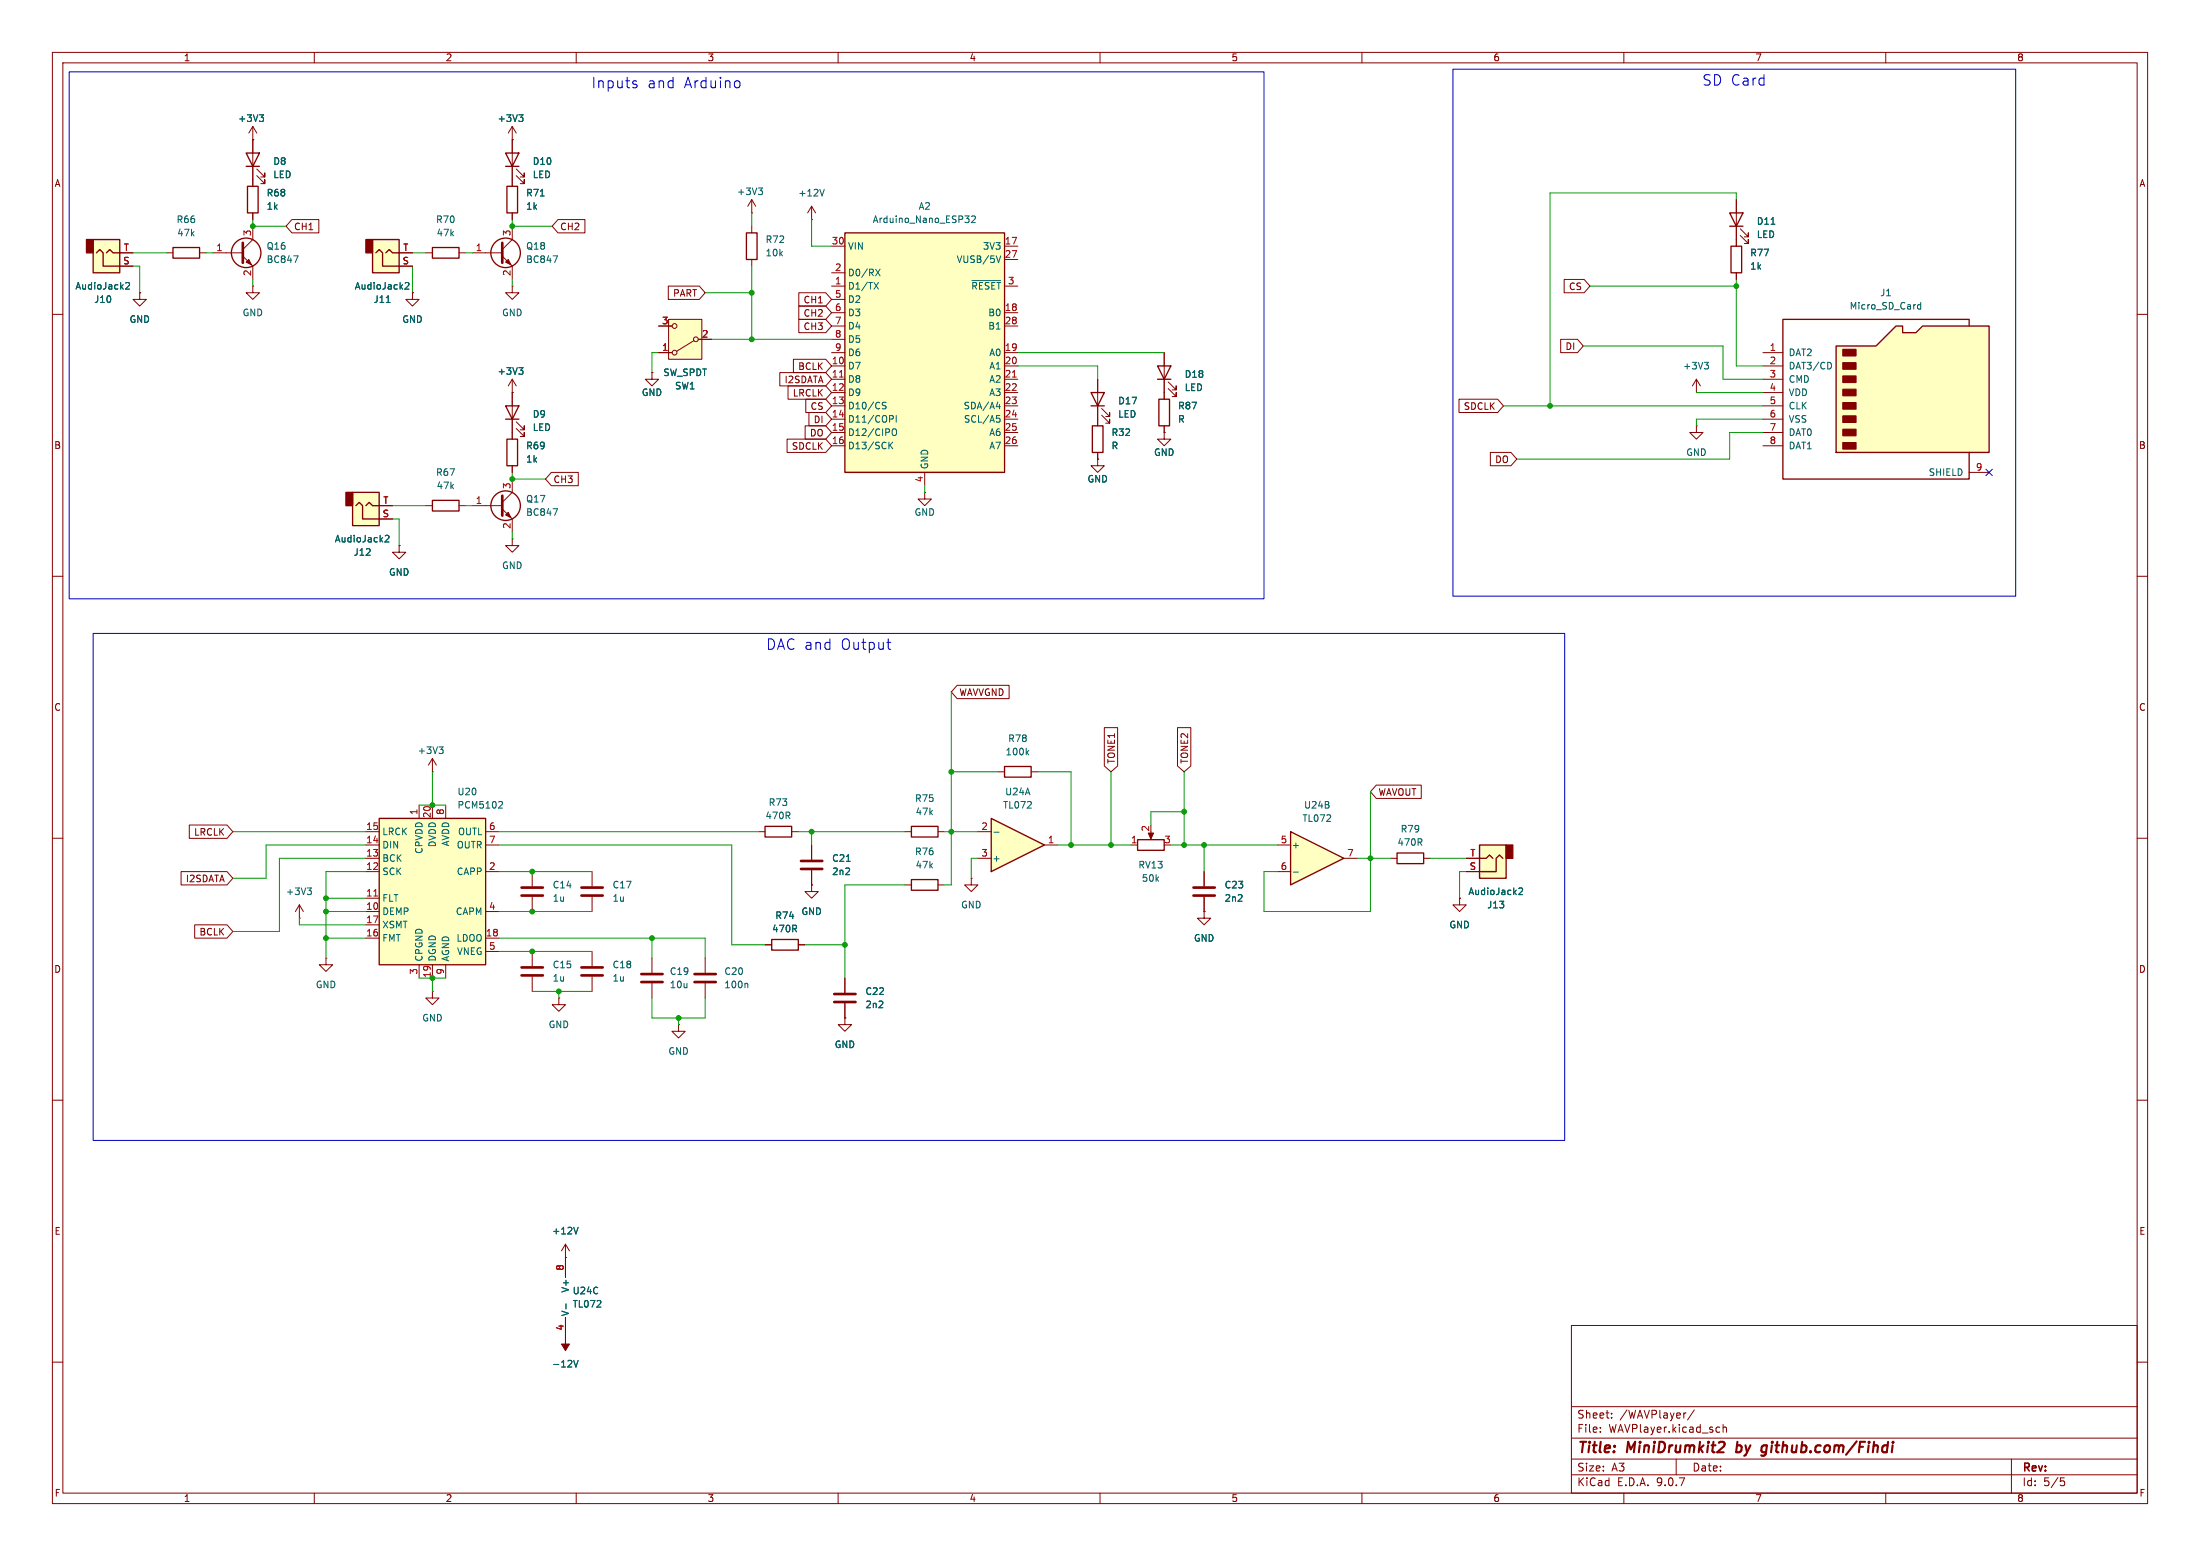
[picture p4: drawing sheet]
<svg xmlns="http://www.w3.org/2000/svg" width="420mm" height="297mm" viewBox="0 0 420 297" stroke-linecap="round" stroke-linejoin="round" font-family="sans-serif">
<g fill="none" stroke="#840000" stroke-width=".19">
<path d="M10 10h400v277h-400zM12 12h396v273h-396zM60 10v2M110 10v2M160 10v2M210 10v2M260 10v2M310 10v2M360 10v2M10 60h2M408 60h2M10 110h2"/>
<path d="M408 110h2M10 160h2M408 160h2M10 210h2M408 210h2M300 253h108v32h-108zM10 260h2M300 278.5h108M300 274.5h108M300 268.5h108M305.5 273.2v.2M305.5 272.5v.1"/>
<path d="M307.7 270.5v.2M307.7 269.8v.1M320 278.5v3M321.7 269.7h.2M323.4 269.1l-1.2 1.9M328.2 272.4l.1 .1M328.3 273.3l-.1 .1M328.9 271.9v1.5M328.9 272.5l.3-.1 .3 .1 .1 .9M384 278.5v6.5M408 260h2M60 285v2"/>
<path d="M110 285v2M160 285v2M210 285v2M260 285v2M300 281.5h108M310 285v2M360 285v2M393.4 282.1h.7M393.5 282.7h.4l.3 .2-.2 .6-.5 .1"/>
</g>
<path d="M331.4 277.1l.2 .1M331.7 275.2l-.3 2M336.7 275.9h.4M337.1 277.5l-.4 .4M337.2 277.1l-.6 .1" fill="none" stroke="#840000" stroke-width=".4"/>
<path d="M67.3 94h5.1v6.3h-5.1z" fill="#ffffc2"/>
<path d="M66 94h1.3v2.5h-1.3z" fill="#840000" stroke="#840000" stroke-width=".25"/>
<path d="M47.2 35.6h2.1v5h-2.1zM67.3 94h5.1v6.3h-5.1zM67.9 96.5l.7-.6 .6 .6v2.6h3.2M69.8 96.5l.7-.6 .6 .6h1.3M82.5 95.5h5.1v2h-5.1z" fill="none" stroke="#840000" stroke-width=".25"/>
<g fill="none" stroke="#840000" stroke-width=".19">
<path d="M48.3 26.7h.1M48.3 24.1v2.6M48.3 34.3v1.3M48.3 24.1l-.8 1.3M48.3 24.1l.7 1.3M26.7 55.9v1.3h1.2l-1.2 1.2-1.3-1.2h1.3M26.7 55.9h.1M48.3 40.6v1.3M72.4 99.1h2.5M72.4 96.5h2.5M81.3 96.5h1.2M87.6 96.5h1.3"/>
<path d="M82.5 189.2v1.3h1.3l-1.3 1.3-1.2-1.3h1.2M82.5 189.2h.1M113 181.6v2.8M113 186.4v2.8M107.9 237.5v6.3M107.9 237.5l-.7 1.3M107.9 237.5l.8 1.3M107.9 240h.1M107.9 251.5v3.8"/>
</g>
<path d="M49.5 21.9h.8l-.4 .5M50.1 22.4l.2 .2v.3l-.2 .3M73.5 102.3l.5-.1 .3 .3-.8 .9h.8M110.4 234.3l-.5 1.2M108 248.9v.9M109.5 259.7l.4 1.2 .5-1.2" fill="none" stroke="#006464" stroke-width=".19"/>
<path d="M107.9 255.3v1.2h.8l-.8 1.3-.7-1.3h.7z" fill="#840000" stroke="#840000" stroke-width=".19"/>
<path d="M111 184.7h4.1M111 186.2h4.1" fill="none" stroke="#840000" stroke-width=".51"/>
<path d="M17.8 45.7h5.1v6.4h-5.1z" fill="#ffffc2"/>
<path d="M16.5 45.7h1.3v2.6h-1.3z" fill="#840000" stroke="#840000" stroke-width=".25"/>
<path d="M17.8 45.7h5.1v6.4h-5.1zM18.4 48.3l.6-.7 .7 .7v2.5h3.2M20.3 48.3l.7-.7 .6 .7h1.3M33 47.2h5.1v2.1h-5.1zM146 157.7h5.1v2.1h-5.1z" fill="none" stroke="#840000" stroke-width=".25"/>
<g fill="none" stroke="#840000" stroke-width=".19">
<path d="M22.9 50.8h2.5M22.9 48.3h2.5M31.7 48.3h1.3M38.1 48.3h1.3M78.7 55.9v1.3h1.3l-1.3 1.2-1.2-1.2h1.2M78.7 55.9h.1M97.8 54.6v1.3h1.3l-1.3 1.3-1.3-1.3h1.3M97.8 54.6h.1M124.5 71.1v1.3h1.2l-1.2 1.3-1.3-1.3h1.3M124.5 71.1h.1M176.5 94v1.3h1.3l-1.3 1.2-1.2-1.2h1.2M176.5 94h.1"/>
<path d="M144.8 158.8h1.2M151.1 158.8h1.3M57.1 175.3h.1M57.1 172.7l-.7 1.3M57.1 172.7l.8 1.3M57.1 172.7v2.6M154.9 168.9v1.3h1.3l-1.3 1.3-1.2-1.3h1.2M154.9 168.9h.1M154.9 161.3v2.8M154.9 166.1v2.8M62.2 182.9v1.3h1.3l-1.3 1.2-1.2-1.2h1.2M62.2 182.9h.1"/>
<path d="M101.6 181.6v2.8M101.6 186.4v2.8M106.7 190.5v1.3h1.2l-1.2 1.2-1.3-1.2h1.3M106.7 190.5h.1M124.5 182.9v2.8M124.5 187.7v2.8M134.6 182.9v2.8M134.6 187.7v2.8"/>
</g>
<path d="M24 54l.5-.1 .2 .4-.8 .9h.8M58.7 169.5h.7l-.4 .5M59.2 170l.2 .2v.3l-.2 .3M161.6 164.4h.7M142.6 187.7l.2 .2v.6" fill="none" stroke="#006464" stroke-width=".19"/>
<path d="M152.9 164.3h4.1M152.9 165.9h4.1M99.6 184.7h4M99.6 186.2h4M122.4 185.9h4.1M122.4 187.5h4.1M132.6 185.9h4.1M132.6 187.5h4.1" fill="none" stroke="#840000" stroke-width=".51"/>
<path d="M127.6 61h6.4v7.6h-6.4z" fill="#ffffc2"/>
<g fill="none" stroke="#840000" stroke-width=".19">
<path d="M125.7 67.3h2.6M125.7 62.2h2.6M127.6 61h6.4v7.6h-6.4zM132.5 65l-3.3 2.1M133.3 64.8h2.6M82.5 147.3h.1M82.5 144.8l-.7 1.3M82.5 144.8l.8 1.3M82.5 144.8v2.5"/>
<circle cx="128.8" cy="67.3" r=".46"/>
<circle cx="128.8" cy="62.2" r=".46"/>
<circle cx="132.8" cy="64.8" r=".46"/>
</g>
<path d="M83.8 142.6h.8l-.4 .4M84.4 143l.2 .3v.3l-.2 .2" fill="none" stroke="#006464" stroke-width=".19"/>
<path d="M72.4 156.2h20.3v28h-20.3z" fill="#ffffc2"/>
<path d="M221 69.9h2.5l-1.3 2.5zM221 72.4h2.5M72.4 156.2h20.3v28h-20.3z" fill="none" stroke="#840000" stroke-width=".25"/>
<g fill="none" stroke="#840000" stroke-width=".19">
<path d="M222.2 67.3v7.6M223 74.2l1.5 1.5v-.8v.8h-.7M223 72.9l1.5 1.5v-.7v.7h-.7M69.8 158.8h2.6M80 153.7v2.5M82.5 153.7v2.5M85.1 153.7v2.5M92.7 158.8h2.5M69.8 161.3h2.6M69.8 163.8h2.6M69.8 166.4h2.6M69.8 171.5h2.6"/>
<path d="M69.8 174h2.6M69.8 176.5h2.6M69.8 179.1h2.6M92.7 161.3h2.5M92.7 166.4h2.5M92.7 174h2.5M92.7 179.1h2.5M80 184.2v2.5M82.5 184.2v2.5M85.1 184.2v2.5M92.7 181.6h2.5M129.5 195.6v1.3h1.3l-1.3 1.2-1.2-1.2h1.2"/>
<path d="M129.5 195.6h.1M161.3 194.3v1.3h1.3l-1.3 1.3-1.3-1.3h1.3M161.3 194.3h.1"/>
</g>
<path d="M71.4 171h.7" fill="none" stroke="#a90000" stroke-width=".19"/>
<path d="M95.4 153h.4l.1 .3-.8 .9h.8" fill="none" stroke="#006464" stroke-width=".19"/>
<path d="M189.2 156.2l10.2 5.1-10.2 5.1z" fill="#ffffc2"/>
<path d="M82.5 47.2h5.1v2.1h-5.1zM174 157.7h5.1v2.1h-5.1zM189.2 156.2l10.2 5.1-10.2 5.1zM147.3 179.3h5.1v2.1h-5.1zM174 167.9h5.1v2h-5.1z" fill="none" stroke="#840000" stroke-width=".25"/>
<g fill="none" stroke="#840000" stroke-width=".19">
<path d="M81.3 48.3h1.2M87.6 48.3h1.3M172.7 158.8h1.3M179.1 158.8h1.2M186.7 158.8h2.5M172.7 168.9h1.3M179.1 168.9h1.2M185.4 167.6v1.3h1.3l-1.3 1.3-1.3-1.3h1.3M185.4 167.6h.1M186.7 163.8h2.5M199.4 161.3h2.5M229.9 174v1.3h1.2l-1.2 1.2-1.3-1.2h1.3"/>
<path d="M229.9 174h.1M229.9 166.4v2.8M229.9 171.2v2.8M146 180.3h1.3M152.4 180.3h1.3M161.3 186.7v2.8M161.3 191.5v2.8"/>
</g>
<path d="M189.8 158.8h.9" fill="none" stroke="#006464" stroke-width=".19"/>
<path d="M227.8 169.4h4.1M227.8 170.9h4.1M159.3 189.7h4M159.3 191.3h4" fill="none" stroke="#840000" stroke-width=".51"/>
<path d="M246.4 158.8l10.1 5-10.1 5.1z" fill="#ffffc2"/>
<path d="M246.4 158.8l10.1 5-10.1 5.1zM217.2 160.3h5v2h-5z" fill="none" stroke="#840000" stroke-width=".25"/>
<path d="M219.7 158.8v1M215.9 161.3h1.3M243.8 161.3h2.6M243.8 166.4h2.6M256.5 163.8h2.6M278.6 171.5v1.2h-1.2l1.2 1.3 1.3-1.3h-1.3M278.6 171.5h.1" fill="none" stroke="#840000" stroke-width=".19"/>
<path d="M246.9 166.5h1" fill="none" stroke="#006464" stroke-width=".19"/>
<path d="M219.2 159h1l-.5 1.1z" fill="#840000" stroke="#840000" stroke-width=".19"/>
<path d="M71.1 45.7h5.1v6.4h-5.1z" fill="#ffffc2"/>
<path d="M69.8 45.7h1.3v2.6h-1.3z" fill="#840000" stroke="#840000" stroke-width=".25"/>
<path d="M71.1 45.7h5.1v6.4h-5.1zM71.8 48.3l.6-.7 .6 .7v2.5h3.2M73.7 48.3l.6-.7 .6 .7h1.3" fill="none" stroke="#840000" stroke-width=".25"/>
<path d="M97.8 26.7h.1M97.8 24.1l-.8 1.3M97.8 24.1l.8 1.3M97.8 24.1v2.6M76.2 50.8h2.5M76.2 48.3h2.5" fill="none" stroke="#840000" stroke-width=".19"/>
<path d="M99 21.9h.8l-.4 .5M99.6 22.4l.2 .2v.3l-.2 .3M73.8 57.7h.7M77.3 54l.5-.1 .3 .4-.8 .9h.8" fill="none" stroke="#006464" stroke-width=".19"/>
<path d="M282.4 161.3h5.1v6.3h-5.1z" fill="#ffffc2"/>
<path d="M287.5 161.3h1.3v2.5h-1.3z" fill="#840000" stroke="#840000" stroke-width=".25"/>
<g fill="none" stroke="#840000" stroke-width=".25">
<path d="M47 29.2h2.5l-1.2 2.6zM47 31.8h2.5M96.5 29.2h2.6l-1.3 2.6zM96.5 31.8h2.6M96.8 35.6h2v5h-2zM96.5 77.5h2.6l-1.3 2.5zM208.3 74.9h2.5l-1.3 2.6zM208.3 77.5h2.5M221.2 76.2h2.1v5.1h-2.1zM96.5 80h2.6M96.8 83.8h2v5.1h-2zM208.5 81.3h2.1v5.1h-2.1z"/>
<path d="M282.4 161.3h5.1v6.3h-5.1zM282.4 163.8h1.3l.7-.6 .6 .6M286.9 163.8l-.6-.6-.7 .6v2.6h-3.2"/>
<circle cx="47" cy="48.3" r="2.82"/>
<circle cx="96.5" cy="48.3" r="2.82"/>
<circle cx="96.5" cy="96.5" r="2.82"/>
</g>
<g fill="none" stroke="#840000" stroke-width=".19">
<path d="M48.3 26.7v7.6M49 33.5l1.5 1.6v-.8v.8h-.7M49 32.3l1.5 1.5v-.8v.8h-.7M97.8 26.7v8.9M98.6 33.5l1.5 1.6v-.8v.8h-.8M98.6 32.3l1.5 1.5v-.8v.8h-.8M40.6 48.3h5.8M46.4 48.9l1.9 1.9v2.5M48.3 54.6v1.3h1.2l-1.2 1.3-1.3-1.3h1.3M48.3 54.6h.1M48.3 43.2v2.5l-1.9 1.9M90.2 48.3h5.7"/>
<path d="M95.9 48.9l1.9 1.9v2.5M97.8 43.2v2.5l-1.9 1.9M97.8 40.6v1.3M97.8 74.9h.1M97.8 72.4v11.4M97.8 72.4l-.8 1.3M97.8 72.4l.8 1.3M209.5 72.4v8.9M210.3 79.2l1.5 1.6v-.8v.8h-.7M210.3 78l1.5 1.5v-.8v.8h-.7M222.2 74.9v1.3M90.2 96.5h5.7"/>
<path d="M95.9 97.2l1.9 1.9v2.5M97.8 88.9v1.3M97.8 91.4v2.6l-1.9 1.9M98.6 81.8l1.5 1.5v-.7v.7h-.8M98.6 80.5l1.5 1.5v-.7v.7h-.8M209.5 87.6v1.3h1.3l-1.3 1.3-1.2-1.3h1.2M209.5 87.6h.1M209.5 86.4v1.2M222.2 82.6v1.2h1.3l-1.3 1.3-1.2-1.3h1.2M222.2 82.6h.1M222.2 81.3v1.3M323.8 81.3v1.3h1.3l-1.3 1.2-1.2-1.2h1.2"/>
<path d="M323.8 81.3h.1M76.2 104.1v1.3h1.3l-1.3 1.3-1.3-1.3h1.3M76.2 104.1h.1M97.8 102.9v1.2h1.3l-1.3 1.3-1.3-1.3h1.3M97.8 102.9h.1M279.9 166.4h2.5M279.9 163.8h2.5"/>
</g>
<path d="M103.2 37.4h.7M56.1 48.8h.8l-.5 1.3M105.6 48.8h.8l-.5 1.3M99 70.2h.8l-.4 .5M99.6 70.7l.2 .2v.3l-.2 .2M105.6 97.1h.8l-.5 1.3M289.9 169.6l.5-.1 .3 .4-.8 .9h.8" fill="none" stroke="#006464" stroke-width=".19"/>
<path d="M46.4 46.4v3.8M95.9 46.4v3.8M95.9 94.6v3.8" fill="none" stroke="#840000" stroke-width=".51"/>
<g fill="#840000" stroke="#840000" stroke-width=".19">
<path d="M47 50l.5-.5 .5 1z"/>
<path d="M96.5 50l.5-.5 .5 1z"/>
<path d="M96.5 98.3l.5-.5 .5 1z"/>
</g>
<path d="M350.5 66h7.6l3.8-3.8h1.3v1.3h2.6l1.2-1.3h12.7v24.2h-29.2z" fill="#ffffc2"/>
<path d="M142.5 44.5h2v5h-2zM330.2 40.6h2.5l-1.2 2.6zM330.2 43.2h2.5M330.5 47h2v5.1h-2zM350.5 66h7.6l3.8-3.8h1.3v1.3h2.6l1.2-1.3h12.7v24.2h-29.2zM375.9 62.2v-1.2h-35.5v30.4h35.5v-5M191.8 146.3h5v2h-5zM266.7 162.8h5.1v2h-5.1z" fill="none" stroke="#840000" stroke-width=".25"/>
<g fill="#840000" stroke="#840000" stroke-width=".19">
<path d="M351.8 66.7h2.5v1.2h-2.5z"/>
<path d="M351.8 69.2h2.5v1.3h-2.5z"/>
<path d="M351.8 71.8h2.5v1.2h-2.5z"/>
<path d="M351.8 74.3h2.5v1.3h-2.5z"/>
<path d="M351.8 76.8h2.5v1.3h-2.5z"/>
<path d="M351.8 79.4h2.5v1.2h-2.5z"/>
<path d="M351.8 81.9h2.5v1.3h-2.5z"/>
<path d="M351.8 84.5h2.5v1.2h-2.5z"/>
</g>
<g fill="none" stroke="#840000" stroke-width=".19">
<path d="M143.5 38.1l-.8 1.3M143.5 38.1l.8 1.3M143.5 38.1v2.5M154.9 39.4l-.7 1.2M154.9 39.4l.8 1.2M154.9 39.4v2.5M331.5 38.1v8.9M143.5 40.6h.1M143.5 43.2v1.3M143.5 49.5v1.3M154.9 41.9h.1M331.5 52.1v1.2"/>
<path d="M332.2 45l1.6 1.5v-.8v.8h-.8M332.2 43.7l1.6 1.5v-.7v.7h-.8M323.8 74.9h.1M323.8 72.4l-.7 1.3M323.8 72.4l.8 1.3M323.8 72.4v2.5M336.5 67.3h3.9M336.5 69.9h3.9M336.5 72.4h3.9M336.5 74.9h3.9M336.5 77.5h3.9M336.5 80h3.9"/>
<path d="M336.5 82.6h3.9M336.5 85.1h3.9M375.9 90.2h3.8M190.5 147.3h1.3M196.8 147.3h1.3M101.6 166.4v2.8M101.6 171.2v2.8M113 166.4v2.8M113 171.2v2.8M265.4 163.8h1.3M271.8 163.8h1.2"/>
</g>
<path d="M144.8 35.9h.8l-.5 .5M145.3 36.4l.3 .2v.3l-.3 .3M157.4 36.1l-.5 1.3M338.1 42.8h.7M366.1 58.8l.2 .2 .4-.1M366.7 57.7v1.3M366.7 58.2h-.4l-.2 .2M325.4 69.2h.7l-.4 .4M325.9 69.6l.2 .3v.3l-.2 .2M349.4 69.2l.2 .5-.2 .7M196 143.6l.4 .5M196.4 143.2l-.5 .5" fill="none" stroke="#006464" stroke-width=".19"/>
<path d="M99.6 169.4h4M99.6 170.9h4M111 169.4h4.1M111 170.9h4.1" fill="none" stroke="#840000" stroke-width=".51"/>
<path d="M161.3 44.5h30.5v45.7h-30.5z" fill="#ffffc2"/>
<path d="M161.3 44.5h30.5v45.7h-30.5z" fill="none" stroke="#840000" stroke-width=".25"/>
<g fill="none" stroke="#840000" stroke-width=".19">
<path d="M48.3 26.7h.1M48.3 26.7v2.5M48.3 31.8v3.8M97.8 26.7h.1M97.8 26.7v2.5M97.8 31.8v3.8M331.5 38.1v2.5M22.9 50.8h2.5M22.9 48.3h2.5M26.7 55.9h.1M48.3 40.6v1.3M55.7 41.9h5.2v2.6h-5.2l-1.1-1.3z"/>
<path d="M76.2 50.8h2.5M76.2 48.3h2.5M78.7 55.9h.1M97.8 40.6v1.3M106.5 41.9h5.2v2.6h-5.2l-1.1-1.3zM127.6 54.6h5.9l1.1 1.3-1.1 1.3h-5.9zM152.5 58.4h5.1l1.1 1.3-1.1 1.3h-5.1zM152.5 55.9h5.1l1.1 1.3-1.1 1.2h-5.1zM158.7 47h2.6M158.7 52.1h2.6M158.7 54.6h2.6M158.7 57.2h2.6"/>
<path d="M158.7 59.7h2.6M191.8 47h2.5M191.8 54.6h2.5M191.8 59.7h2.5M191.8 49.5h2.5M298.6 53.3h3.8l1.1 1.3-1.1 1.3h-3.8zM331.5 43.2v3.8M331.5 52.1v1.2M97.8 74.9h.1M97.8 74.9v2.6M124.5 71.1h.1M125.7 62.2h2.6"/>
<path d="M125.7 67.3h2.6M133.3 64.8h2.6M148.9 71.1h8.7l1.1 1.3-1.1 1.3h-8.7zM150.4 73.7h7.2l1.1 1.2-1.1 1.3h-7.2zM151.5 68.6h6.1l1.1 1.3-1.1 1.2h-6.1zM152.5 61h5.1l1.1 1.2-1.1 1.3h-5.1zM153.8 76.2h3.8l1.1 1.3-1.1 1.2h-3.8zM154.4 78.7h3.2l1.1 1.3-1.1 1.3h-3.2zM158.7 62.2h2.6M158.7 64.8h2.6M158.7 67.3h2.6M158.7 69.9h2.6"/>
<path d="M158.7 72.4h2.6M158.7 74.9h2.6M158.7 77.5h2.6M191.8 62.2h2.5M191.8 67.3h2.5M191.8 69.9h2.5M191.8 72.4h2.5M191.8 74.9h2.5M191.8 77.5h2.5M209.5 72.4v2.5M209.5 77.5v3.8M222.2 67.3v2.6"/>
<path d="M222.2 72.4v3.8M278.5 76.2h7.4l1.1 1.3-1.1 1.2h-7.4zM297.9 64.8h3.2l1.2 1.2-1.2 1.3h-3.2zM72.4 99.1h2.5M72.4 96.5h2.5M97.8 80v3.8M97.8 88.9v1.3M105.3 90.2h5.1v2.5h-5.1l-1.2-1.3zM150.3 83.8h7.3l1.1 1.3-1.1 1.3h-7.3zM153.7 81.3h3.9l1.1 1.3-1.1 1.2h-3.9zM158.7 80h2.6M158.7 82.6h2.6"/>
<path d="M158.7 85.1h2.6M176.5 90.2v2.5M191.8 80h2.5M191.8 82.6h2.5M191.8 85.1h2.5M209.5 87.6h.1M209.5 86.4v1.2M222.2 82.6h.1M222.2 81.3v1.3M284.5 86.4h3.9l1.2 1.2-1.2 1.3h-3.9zM76.2 104.1h.1M182.7 130.8h9.9v2.6h-9.9l-1.1-1.3z"/>
<path d="M210.8 138.9h2.6v7.3l-1.3 1.1-1.3-1.1zM224.8 138.9h2.5v7.3l-1.2 1.1-1.3-1.1zM36.1 157.5h7.2l1.1 1.3-1.1 1.2h-7.2zM262.7 149.9h8.6v2.5h-8.6l-1.1-1.3zM34.6 166.4h8.7l1.1 1.2-1.1 1.3h-8.7zM37.2 176.5h6.1l1.1 1.3-1.1 1.3h-6.1zM154.9 168.9h.1M154.9 161.3v2.8M154.9 166.1v2.8M229.9 174h.1M229.9 166.4v2.8M229.9 171.2v2.8"/>
<path d="M278.6 171.5h.1M279.9 166.4h2.5M279.9 163.8h2.5M146 180.3h1.3M152.4 180.3h1.3M161.3 194.3h.1M161.3 186.7v2.8M161.3 191.5v2.8M107.9 240h.1M107.9 240v3.8M107.9 251.5v3.8"/>
</g>
<g fill="none" stroke="#006464" stroke-width=".19">
<path d="M49.5 21.9h.8l-.4 .5M50.1 22.4l.2 .2v.3l-.2 .3M99 21.9h.8l-.4 .5M99.6 22.4l.2 .2v.3l-.2 .3M103.2 37.4h.7M24 54l.5-.1 .2 .4-.8 .9h.8M73.8 57.7h.7M77.3 54l.5-.1 .3 .4-.8 .9h.8M166.9 53.9l.8 1.3M167.2 51.4l.8 1.2M167.7 53.9l-.8 1.3M168 51.4l-.8 1.2"/>
<path d="M184.2 41.2h.8l-.4 .5M184.8 41.7l.2 .2v.3l-.2 .3M185.5 41.3l.5-.1 .2 .4-.8 .9h.8M185.5 53.6h5.5M190.2 48.8l.4 1.3 .4-1.3M338.1 42.8h.7M99 70.2h.8l-.4 .5M99.6 70.7l.2 .2v.3l-.2 .2M168.5 77.3l.5 .2 .2 .3-.3 .2h-.5M169.2 76.8h-.5l-.2 .1M170.3 79.3l.2 .3v.3l-.2 .1M171.1 79.3v1.3"/>
<path d="M190.2 77.6h.8M190.3 79.3h.6M190.4 79.8h.3l.2 .2v.5l-.5 .1M190.8 77.2v.8M169.9 84.9l.5 .8M170.4 82l.2-.1a.43 .43 0 0 1 .6 .4v.4a.43 .43 0 0 1-.3 .4 .43 .43 0 0 1-.5-.2M170.4 84.4l-.7 .7M73.5 102.3l.5-.1 .3 .3-.8 .9h.8M161.6 164.4h.7M289.9 169.6l.5-.1 .3 .4-.8 .9h.8M110.4 234.3l-.5 1.2M108 248.9v.9"/>
<path d="M109.5 259.7l.4 1.2 .5-1.2"/>
</g>
<path d="M160.3 72h.7M193.3 72h.7" fill="none" stroke="#a90000" stroke-width=".19"/>
<g fill="none" stroke="#009600" stroke-width=".19">
<path d="M331.5 38.1v-1.3h-35.6v40.7M25.4 48.3h6.3M25.4 50.8h1.3v5.1M39.4 48.3h1.2M48.3 41.9v1.3h6.3M48.3 53.3v1.3M78.7 48.3h2.6M78.7 50.8v5.1M88.9 48.3h1.3M97.8 41.9v1.3h7.6M97.8 53.3v1.3M134.6 55.9h8.9"/>
<path d="M143.5 40.6v2.6M143.5 50.8v14M154.9 41.9v5.1h3.8M303.5 54.6h28M331.5 53.3v16.6h5M125.7 67.3h-1.2v3.8M135.9 64.8h22.8M194.3 69.9h15.2v2.5M194.3 67.3h27.9M287 77.5h49.5M302.3 66h26.6v6.4h7.6M323.8 74.9h12.7"/>
<path d="M74.9 99.1h1.3v5M74.9 96.5h6.4M88.9 96.5h1.3M97.8 90.2v1.2h6.3M176.5 92.7v1.3M336.5 82.6h-6.3v5h-40.6M336.5 80h-12.7v1.3M97.8 101.6v1.3M181.6 132.1v36.8h-1.3M44.4 158.8h25.4M80 153.7h5.1M82.5 147.3v6.4"/>
<path d="M95.2 158.8h49.6M152.4 158.8h20.3M154.9 158.8v2.5M180.3 158.8h6.4M181.6 147.3h8.9M198.1 147.3h6.4v14M212.1 147.3v14M226.1 147.3v14M226.1 154.9h-6.4v2.6M261.6 151.1v22.9h-20.3v-7.6h2.5M57.1 175.3v1.2h12.7M62.2 179.1h7.6"/>
<path d="M62.2 174h7.6M62.2 171.5h7.6M69.8 161.3h-19v6.3h-6.4M69.8 166.4h-7.6v16.5M69.8 163.8h-16.5v14h-8.9M95.2 161.3h44.5v19h6.3M95.2 179.1h39.4v3.8M95.2 166.4h17.8M95.2 174h17.8M124.5 179.1v3.8M172.7 168.9h-11.4v17.8M186.7 163.8h-1.3v3.8"/>
<path d="M201.9 161.3h14M223.5 161.3h20.3M229.9 161.3v5.1M259.1 163.8h6.3M273 163.8h6.9M279.9 166.4h-1.3v5.1M80 186.7h5.1M82.5 186.7v2.5M95.2 181.6h17.8M101.6 189.2h11.4M106.7 189.2v1.3M124.5 190.5v3.8h10.1v-3.8"/>
<path d="M129.5 194.3v1.3M153.7 180.3h7.6"/>
</g>
<path d="M379.1 89.6l1.2 1.2M380.3 89.6l-1.2 1.2" fill="none" stroke="#000084" stroke-width=".19"/>
<path d="M13.2 13.7h228.1v100.6h-228.1zM121.1 16.1l.4 .1 .1 .3-.3 .3h-.3M121.1 15.4l.4 .1M140.9 15.4l.4 .4v.6l-.4 .4M277.4 13.2h107.4v100.6h-107.4zM17.8 120.9h280.9v96.8h-280.9zM169.3 122.6h.8M169.7 123.8l.4 .1" fill="none" stroke="#0000c2" stroke-width=".19"/>
<g fill="#009600" stroke="#009600" stroke-width=".19">
<circle cx="101.6" cy="166.4" r=".46"/>
<circle cx="82.5" cy="186.7" r=".46"/>
<circle cx="62.2" cy="171.5" r=".46"/>
<circle cx="62.2" cy="174" r=".46"/>
<circle cx="62.2" cy="179.1" r=".46"/>
<circle cx="106.7" cy="189.2" r=".46"/>
<circle cx="101.6" cy="174" r=".46"/>
<circle cx="129.5" cy="194.3" r=".46"/>
<circle cx="124.5" cy="179.1" r=".46"/>
<circle cx="101.6" cy="181.6" r=".46"/>
<circle cx="261.6" cy="163.8" r=".46"/>
<circle cx="82.5" cy="153.7" r=".46"/>
<circle cx="48.3" cy="43.2" r=".46"/>
<circle cx="97.8" cy="43.2" r=".46"/>
<circle cx="143.5" cy="64.8" r=".46"/>
<circle cx="295.9" cy="77.5" r=".46"/>
<circle cx="331.5" cy="54.6" r=".46"/>
<circle cx="97.8" cy="91.4" r=".46"/>
<circle cx="143.5" cy="55.9" r=".46"/>
<circle cx="181.6" cy="158.8" r=".46"/>
<circle cx="181.6" cy="147.3" r=".46"/>
<circle cx="204.5" cy="161.3" r=".46"/>
<circle cx="161.3" cy="180.3" r=".46"/>
<circle cx="154.9" cy="158.8" r=".46"/>
<circle cx="212.1" cy="161.3" r=".46"/>
<circle cx="226.1" cy="154.9" r=".46"/>
<circle cx="229.9" cy="161.3" r=".46"/>
<circle cx="226.1" cy="161.3" r=".46"/>
</g>
<g font-size="2.8" fill="#0000c2">
<text x="112.8" y="17.1">Inputs</text>
<text x="123.6" y="17.1">and</text>
<text x="130.6" y="17.1">Arduino</text>
<text x="324.9" y="16.6">SD Card</text>
<text x="146.2" y="124.3">DAC and</text>
<text x="160.5" y="124.3">Output</text>
</g>
<g font-size="2.8" fill="#840000">
<text x="301" y="277.9">Title:</text>
<text x="310.6" y="277.9">MiniDrumkit2</text>
<text x="332.3" y="277.9">by</text>
<text x="338" y="277.9">github.com/Fihdi</text>
</g>
<g font-size="2.1" fill="#840000">
<text x="301" y="273.7">File:</text>
<text x="301" y="271">Sheet:</text>
<text x="307.1" y="273.7">WAVPlayer.kicad_sch</text>
<text x="309.2" y="271">/WAVPlayer/</text>
<text x="301" y="281.1">Size:</text>
<text x="307.6" y="281.1">A3</text>
<text x="323" y="281.1">Date:</text>
<text x="386" y="281.3">Rev:</text>
<text x="301" y="283.9">KiCad</text>
<text x="308.7" y="283.9">E.D.A.</text>
<text x="316.3" y="283.9">9.0.7</text>
<text x="386" y="283.9">Id:</text>
<text x="390.1" y="283.9">5/5</text>
</g>
<g font-size="1.8" fill="#840000">
<text x="35" y="11.9">1</text>
<text x="85" y="11.9">2</text>
<text x="135" y="11.9">3</text>
<text x="185" y="11.9">4</text>
<text x="235" y="11.9">5</text>
<text x="285" y="11.9">6</text>
<text x="335" y="11.9">7</text>
<text x="385" y="11.9">8</text>
<text x="10.3" y="35.9">A</text>
<text x="408.3" y="35.9">A</text>
<text x="56" y="44.1">CH1</text>
<text x="106.8" y="44.1">CH2</text>
<text x="128.4" y="56.8">PART</text>
<text x="153.3" y="58.1">CH1</text>
<text x="299.4" y="55.6">CS</text>
<text x="153.3" y="60.6">CH2</text>
<text x="153.3" y="63.2">CH3</text>
<text x="152.3" y="70.8">BCLK</text>
<text x="298.8" y="67">DI</text>
<text x="149.7" y="73.3">I2SDATA</text>
<text x="151.3" y="75.9">LRCLK</text>
<text x="154.5" y="83.5">DO</text>
<text x="154.6" y="78.4">CS</text>
<text x="155.2" y="81">DI</text>
<text x="279.3" y="78.4">SDCLK</text>
<text x="10.3" y="85.9">B</text>
<text x="151.1" y="86">SDCLK</text>
<text x="285.3" y="88.6">DO</text>
<text x="408.2" y="85.9">B</text>
<text x="105.6" y="92.4">CH3</text>
<text x="10.3" y="135.9">C</text>
<text x="183" y="133">WAVVGND</text>
<text x="408.2" y="135.9">C</text>
<text x="213" y="145.9" transform="rotate(-90 213 145.9)">TONE1</text>
<text x="227" y="145.9" transform="rotate(-90 227 145.9)">TONE2</text>
<text x="263" y="152.1">WAVOUT</text>
<text x="37" y="159.7">LRCLK</text>
<text x="35.4" y="168.6">I2SDATA</text>
<text x="38" y="178.8">BCLK</text>
<text x="10.3" y="185.9">D</text>
<text x="408.2" y="185.9">D</text>
<text x="10.3" y="235.9">E</text>
<text x="408.3" y="235.9">E</text>
<text x="10.3" y="285.9">F</text>
<text x="35" y="286.9">1</text>
<text x="85" y="286.9">2</text>
<text x="135" y="286.9">3</text>
<text x="185" y="286.9">4</text>
<text x="235" y="286.9">5</text>
<text x="285" y="286.9">6</text>
<text x="335" y="286.9">7</text>
<text x="385" y="286.9">8</text>
<text x="408.3" y="285.9">F</text>
</g>
<g font-size="1.8" fill="#006464">
<text x="45.4" y="23.5">+3V3</text>
<text x="94.9" y="23.5">+3V3</text>
<text x="52.1" y="31.7">D8</text>
<text x="52.1" y="34.2">LED</text>
<text x="101.6" y="34.2">LED</text>
<text x="101.6" y="31.7">D10</text>
<text x="50.8" y="37.7">R68</text>
<text x="50.8" y="40.2">1k</text>
<text x="100.3" y="37.7">R71</text>
<text x="100.3" y="40.2">1k</text>
<text x="140.6" y="37.4">+3V3</text>
<text x="152.3" y="37.7">+12V</text>
<text x="175.3" y="40.2">A2</text>
<text x="33.6" y="42.8">R66</text>
<text x="33.7" y="45.3">47k</text>
<text x="50.8" y="47.9">Q16</text>
<text x="83.1" y="42.8">R70</text>
<text x="83.3" y="45.3">47k</text>
<text x="100.3" y="47.9">Q18</text>
<text x="146.1" y="46.6">R72</text>
<text x="161.8" y="47.9">VIN</text>
<text x="166.5" y="42.8">Arduino_Nano_ESP32</text>
<text x="187.6" y="47.9">3V3</text>
<text x="335.3" y="45.6">LED</text>
<text x="335.3" y="43.1">D11</text>
<text x="50.8" y="50.4">BC847</text>
<text x="100.3" y="50.4">BC847</text>
<text x="146.1" y="49.1">10k</text>
<text x="161.8" y="52.9">D0/RX</text>
<text x="182.5" y="50.4">VUSB/5V</text>
<text x="334" y="49.1">R77</text>
<text x="334" y="51.7">1k</text>
<text x="14.3" y="55.5">AudioJack2</text>
<text x="17.9" y="58">J10</text>
<text x="67.6" y="55.5">AudioJack2</text>
<text x="71.2" y="58">J11</text>
<text x="161.8" y="55.5">D1/TX</text>
<text x="161.8" y="58">D2</text>
<text x="185.3" y="55.5">~{RESET}</text>
<text x="353" y="59.3">Micro_SD_Card</text>
<text x="358.9" y="56.7">J1</text>
<text x="24.6" y="61.8">GND</text>
<text x="46.2" y="60.6">GND</text>
<text x="76.7" y="61.8">GND</text>
<text x="95.8" y="60.6">GND</text>
<text x="161.8" y="60.6">D3</text>
<text x="161.8" y="63.1">D4</text>
<text x="161.8" y="65.6">D5</text>
<text x="188.6" y="60.6">B0</text>
<text x="188.6" y="63.1">B1</text>
<text x="94.9" y="71.7">+3V3</text>
<text x="126.5" y="72">SW_SPDT</text>
<text x="161.8" y="68.2">D6</text>
<text x="161.8" y="70.7">D7</text>
<text x="188.8" y="68.2">A0</text>
<text x="188.8" y="70.7">A1</text>
<text x="321.2" y="70.7">+3V3</text>
<text x="341.4" y="68.2">DAT2</text>
<text x="341.4" y="70.7">DAT3/CD</text>
<text x="122.4" y="75.8">GND</text>
<text x="128.8" y="74.5">SW1</text>
<text x="161.8" y="73.3">D8</text>
<text x="161.8" y="75.8">D9</text>
<text x="188.8" y="73.3">A2</text>
<text x="188.8" y="75.8">A3</text>
<text x="213.4" y="77.4">D17</text>
<text x="226.1" y="74.8">LED</text>
<text x="226.1" y="72.3">D18</text>
<text x="341.4" y="73.3">CMD</text>
<text x="341.4" y="75.8">VDD</text>
<text x="101.6" y="79.9">D9</text>
<text x="101.6" y="82.5">LED</text>
<text x="161.8" y="78.3">D10/CS</text>
<text x="161.8" y="80.9">D11/COPI</text>
<text x="161.8" y="83.4">D12/CIPO</text>
<text x="183.9" y="78.3">SDA/A4</text>
<text x="183.9" y="80.9">SCL/A5</text>
<text x="188.8" y="83.4">A6</text>
<text x="212.1" y="83.4">R32</text>
<text x="213.4" y="79.9">LED</text>
<text x="224.8" y="78.3">R87</text>
<text x="224.8" y="80.9">R</text>
<text x="341.4" y="78.3">CLK</text>
<text x="341.4" y="80.9">VSS</text>
<text x="341.4" y="83.4">DAT0</text>
<text x="100.3" y="86">R69</text>
<text x="100.3" y="88.5">1k</text>
<text x="161.8" y="86">D13/SCK</text>
<text x="177.4" y="89.7" transform="rotate(-90 177.4 89.7)">GND</text>
<text x="188.8" y="86">A7</text>
<text x="212.1" y="86">R</text>
<text x="220.2" y="87.2">GND</text>
<text x="321.8" y="87.2">GND</text>
<text x="341.4" y="86">DAT1</text>
<text x="83.1" y="91">R67</text>
<text x="83.3" y="93.6">47k</text>
<text x="207.5" y="92.3">GND</text>
<text x="368.1" y="91">SHIELD</text>
<text x="100.3" y="96.1">Q17</text>
<text x="100.3" y="98.7">BC847</text>
<text x="174.5" y="98.7">GND</text>
<text x="63.8" y="103.7">AudioJack2</text>
<text x="67.4" y="106.3">J12</text>
<text x="74.2" y="110.1">GND</text>
<text x="95.8" y="108.8">GND</text>
<text x="192.4" y="141.8">R78</text>
<text x="79.7" y="144.1">+3V3</text>
<text x="191.9" y="144.4">100k</text>
<text x="87.2" y="152">U20</text>
<text x="87.2" y="154.5">PCM5102</text>
<text x="146.6" y="154">R73</text>
<text x="174.6" y="153.3">R75</text>
<text x="174.7" y="155.8">47k</text>
<text x="191.4" y="154.5">TL072</text>
<text x="191.8" y="152">U24A</text>
<text x="248.8" y="154.5">U24B</text>
<text x="72.9" y="159.6">LRCK</text>
<text x="83.4" y="161.8" transform="rotate(-90 83.4 161.8)">DVDD</text>
<text x="86" y="161.6" transform="rotate(-90 86 161.6)">AVDD</text>
<text x="87.3" y="159.6">OUTL</text>
<text x="146" y="156.6">470R</text>
<text x="248.5" y="157.1">TL072</text>
<text x="266.7" y="161.6">470R</text>
<text x="267.3" y="159.1">R79</text>
<text x="72.9" y="162.2">DIN</text>
<text x="72.9" y="164.7">BCK</text>
<text x="72.9" y="167.2">SCK</text>
<text x="80.9" y="163.1" transform="rotate(-90 80.9 163.1)">CPVDD</text>
<text x="87.1" y="162.2">OUTR</text>
<text x="87.1" y="167.2">CAPP</text>
<text x="158.8" y="164.7">C21</text>
<text x="158.8" y="167.2">2n2</text>
<text x="174.6" y="163.4">R76</text>
<text x="174.7" y="166">47k</text>
<text x="189.4" y="164.7">+</text>
<text x="217.2" y="166">RV13</text>
<text x="246.5" y="162.2">+</text>
<text x="54.5" y="171">+3V3</text>
<text x="72.9" y="172.3">FLT</text>
<text x="105.4" y="172.3">1u</text>
<text x="105.4" y="169.8">C14</text>
<text x="116.8" y="172.3">1u</text>
<text x="116.8" y="169.8">C17</text>
<text x="183.4" y="173.6">GND</text>
<text x="217.9" y="168.5">50k</text>
<text x="233.7" y="169.8">C23</text>
<text x="233.7" y="172.3">2n2</text>
<text x="280.2" y="171">AudioJack2</text>
<text x="283.8" y="173.6">J13</text>
<text x="72.9" y="174.9">DEMP</text>
<text x="72.9" y="177.4">XSMT</text>
<text x="72.9" y="179.9">FMT</text>
<text x="86.9" y="174.9">CAPM</text>
<text x="87" y="179.9">LDOO</text>
<text x="147.3" y="178.2">470R</text>
<text x="147.9" y="175.6">R74</text>
<text x="152.9" y="174.9">GND</text>
<text x="227.8" y="179.9">GND</text>
<text x="276.6" y="177.4">GND</text>
<text x="80.9" y="183.6" transform="rotate(-90 80.9 183.6)">CPGND</text>
<text x="83.4" y="183.6" transform="rotate(-90 83.4 183.6)">DGND</text>
<text x="86" y="183.6" transform="rotate(-90 86 183.6)">AGND</text>
<text x="87.2" y="182.5">VNEG</text>
<text x="105.4" y="185">C15</text>
<text x="116.8" y="185">C18</text>
<text x="60.2" y="188.8">GND</text>
<text x="105.4" y="187.6">1u</text>
<text x="116.8" y="187.6">1u</text>
<text x="127.8" y="186.3">C19</text>
<text x="127.8" y="188.8">10u</text>
<text x="138.2" y="188.8">100n</text>
<text x="138.2" y="186.3">C20</text>
<text x="165.1" y="190.1">C22</text>
<text x="80.5" y="195.2">GND</text>
<text x="104.6" y="196.4">GND</text>
<text x="165.1" y="192.6">2n2</text>
<text x="127.5" y="201.5">GND</text>
<text x="159.3" y="200.3">GND</text>
<text x="105.3" y="235.8">+12V</text>
<text x="108.8" y="251.3" transform="rotate(-90 108.8 251.3)">V-</text>
<text x="108.8" y="246.8" transform="rotate(-90 108.8 246.8)">V+</text>
<text x="109.2" y="247.2">U24C</text>
<text x="109.2" y="249.8">TL072</text>
<text x="105.3" y="261.2">-12V</text>
</g>
<g font-size="1.8" fill="#a90000">
<text x="48" y="45.2" transform="rotate(-90 48 45.2)">3</text>
<text x="97.5" y="45.2" transform="rotate(-90 97.5 45.2)">3</text>
<text x="158.7" y="46.7">30</text>
<text x="191.7" y="46.7">17</text>
<text x="23.4" y="50.5">S</text>
<text x="23.5" y="48">T</text>
<text x="41.2" y="48">1</text>
<text x="48" y="52.8" transform="rotate(-90 48 52.8)">2</text>
<text x="76.8" y="50.5">S</text>
<text x="76.9" y="48">T</text>
<text x="90.7" y="48">1</text>
<text x="97.5" y="52.8" transform="rotate(-90 97.5 52.8)">2</text>
<text x="159.3" y="51.8">2</text>
<text x="191.7" y="49.3">27</text>
<text x="159.3" y="54.4">1</text>
<text x="159.3" y="56.9">5</text>
<text x="159.3" y="59.4">6</text>
<text x="191.7" y="59.4">18</text>
<text x="192.3" y="54.4">3</text>
<text x="126.3" y="62">3</text>
<text x="133.9" y="64.5">2</text>
<text x="159.3" y="62">7</text>
<text x="159.3" y="64.5">8</text>
<text x="191.7" y="62">28</text>
<text x="126.3" y="67.1">1</text>
<text x="158.7" y="69.6">10</text>
<text x="159.3" y="67.1">9</text>
<text x="191.7" y="67.1">19</text>
<text x="191.7" y="69.6">20</text>
<text x="337.7" y="67.1">1</text>
<text x="337.7" y="69.6">2</text>
<text x="158.7" y="72.1">11</text>
<text x="158.7" y="74.7">12</text>
<text x="158.7" y="77.2">13</text>
<text x="191.7" y="72.1">21</text>
<text x="191.7" y="74.7">22</text>
<text x="191.7" y="77.2">23</text>
<text x="337.7" y="72.1">3</text>
<text x="337.7" y="74.7">4</text>
<text x="337.7" y="77.2">5</text>
<text x="158.7" y="79.8">14</text>
<text x="158.7" y="82.3">15</text>
<text x="191.7" y="79.8">24</text>
<text x="191.7" y="82.3">25</text>
<text x="337.7" y="79.8">6</text>
<text x="337.7" y="82.3">7</text>
<text x="158.7" y="84.8">16</text>
<text x="191.7" y="84.8">26</text>
<text x="337.7" y="84.8">8</text>
<text x="377.1" y="89.9">9</text>
<text x="97.5" y="93.4" transform="rotate(-90 97.5 93.4)">3</text>
<text x="176.3" y="92.1" transform="rotate(-90 176.3 92.1)">4</text>
<text x="73" y="98.8">S</text>
<text x="73.1" y="96.3">T</text>
<text x="90.7" y="96.3">1</text>
<text x="97.5" y="101" transform="rotate(-90 97.5 101)">2</text>
<text x="79.8" y="155.6" transform="rotate(-90 79.8 155.6)">1</text>
<text x="84.8" y="155.6" transform="rotate(-90 84.8 155.6)">8</text>
<text x="69.8" y="158.5">15</text>
<text x="69.8" y="161">14</text>
<text x="82.3" y="156.3" transform="rotate(-90 82.3 156.3)">20</text>
<text x="93.3" y="158.5">6</text>
<text x="93.3" y="161">7</text>
<text x="187.3" y="158.5">2</text>
<text x="200" y="161">1</text>
<text x="215.8" y="161">1</text>
<text x="219.5" y="158.8" transform="rotate(-90 219.5 158.8)">2</text>
<text x="222.2" y="161">3</text>
<text x="244.4" y="161">5</text>
<text x="69.8" y="163.6">13</text>
<text x="69.8" y="166.1">12</text>
<text x="93.3" y="166.1">2</text>
<text x="187.3" y="163.6">3</text>
<text x="244.4" y="166.1">6</text>
<text x="257.1" y="163.6">7</text>
<text x="280.5" y="166.1">S</text>
<text x="280.6" y="163.6">T</text>
<text x="69.8" y="171.2">11</text>
<text x="69.8" y="173.7">10</text>
<text x="93.3" y="173.7">4</text>
<text x="69.8" y="176.3">17</text>
<text x="69.8" y="178.8">16</text>
<text x="92.7" y="178.8">18</text>
<text x="93.3" y="181.4">5</text>
<text x="79.8" y="186.1" transform="rotate(-90 79.8 186.1)">3</text>
<text x="82.3" y="186.7" transform="rotate(-90 82.3 186.7)">19</text>
<text x="84.8" y="186.1" transform="rotate(-90 84.8 186.1)">9</text>
<text x="107.7" y="242.6" transform="rotate(-90 107.7 242.6)">8</text>
<text x="107.7" y="254.1" transform="rotate(-90 107.7 254.1)">4</text>
</g>
</svg>
